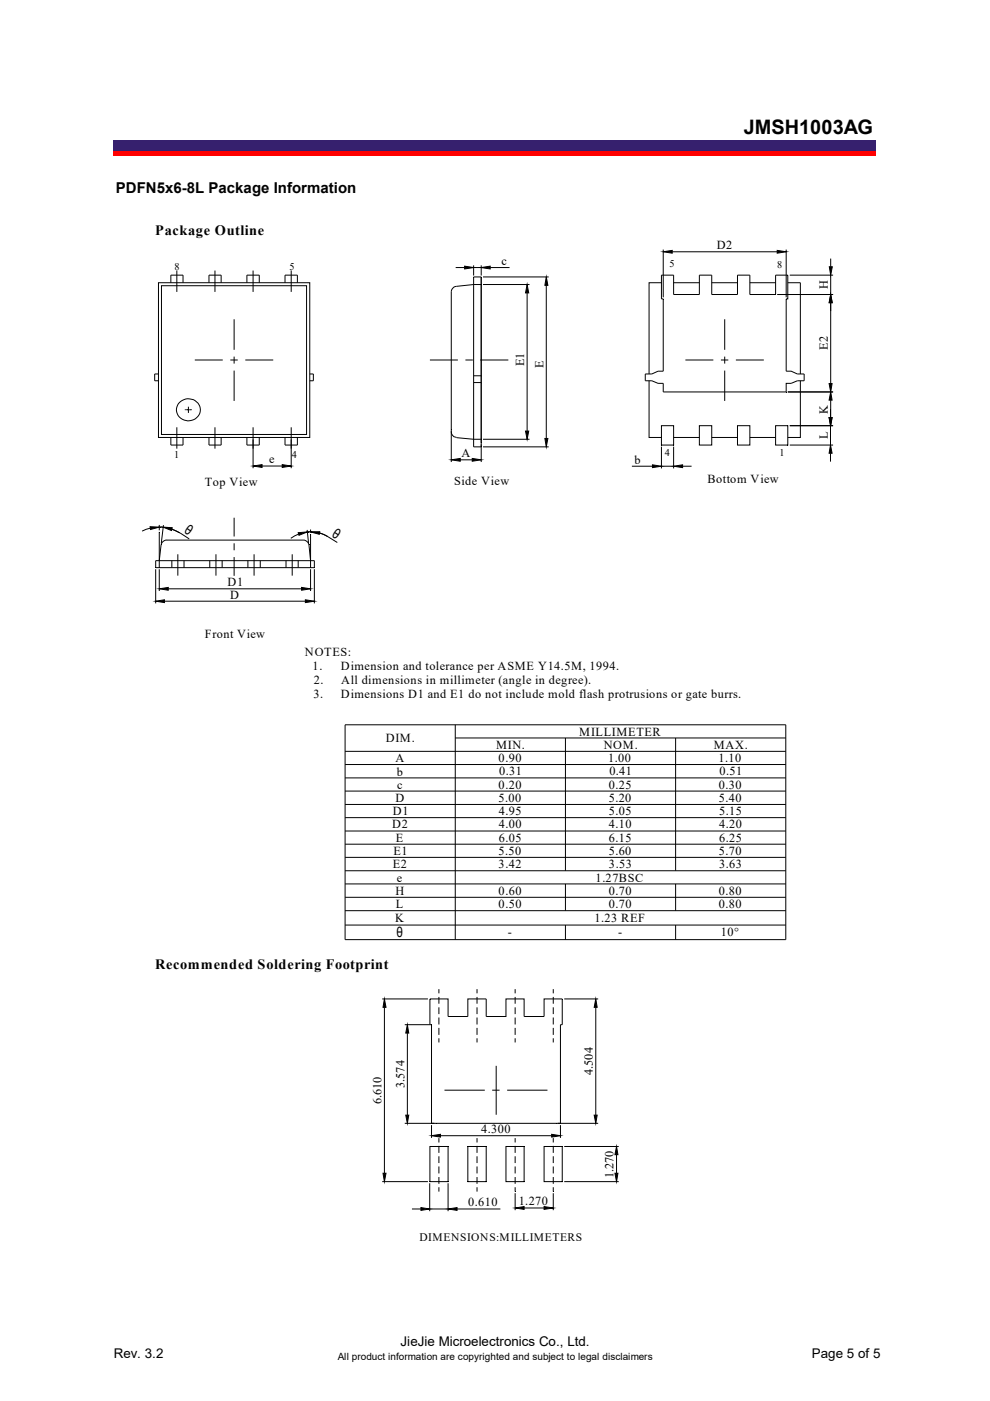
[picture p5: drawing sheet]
<svg xmlns="http://www.w3.org/2000/svg" width="210mm" height="297mm" viewBox="0 0 210 297" stroke-linecap="round" stroke-linejoin="round" font-family="sans-serif">
<path d="M24.1 29.7h161.7v2.4h-161.7z" fill="#36206e"/>
<path d="M24.1 32h161.7v1.3h-161.7z" fill="#f00"/>
<g fill="#fff">
<path d="M24.1 33.2h161.7v4.5h-161.7z"/>
<path d="M24.1 46.6h161.7v88.9h-161.7z"/>
<path d="M24.1 139.9h161.7v26.7h-161.7z"/>
<path d="M72.5 166.6h113.3v4.5h-113.3z"/>
<path d="M24.1 171h161.7v31.2h-161.7z"/>
</g>
<g fill="none" stroke="#000" stroke-width=".21">
<path d="M33.6 59.9h32.1v32.9h-32.1zM36.2 59.9v-1.6h2.6v1.6M37.5 57.4v4.5M44.3 59.9v-1.6h2.6v1.6M45.6 57.4v4.5M52.4 59.9v-1.6h2.6v1.6M53.7 57.4v4.5M60.5 59.9v-1.6h2.6v1.6M61.8 57.4v4.5M96.6 56.7h2M98.6 56.4l1.9 .3-1.9 .3zM100.5 56.3v2.1"/>
<path d="M100.5 56.7h1.6M102.1 56.7l1.9-.3v.6zM102.1 56.3v2.1M102.4 58.7h14M104 56.7h4.1M115.9 58.7l.3 1.8h-.6zM140.3 59.9h-2.6v19.4M140.3 58.3h2.6v4.1h5.4v-4.1h2.7v4.1h5.4v-4.1h2.6v4.1h5.5v-4.1h2.6v5.1h-.3v15.3h1l1.3 .6h1.5v1.4h-1.5l-1.3 .6h-1v1.8h-26.1v-1.8h-1.1l-1.3-.6h-1.4v-1.4h1.4l1.3-.6h1.1v-15.3h-.4zM140.7 53.4l1.9-.3v.6zM140.7 52.9v10.1M142.6 53.4h22.2M142.9 59.9h5.4"/>
<path d="M151 59.9h5.4M159 59.9h5.5M164.8 53.1l2 .3-2 .3zM166.8 52.9v10.1M167.1 59.9h2.7v19.4M167.5 58.3h9.2M175.9 56.6h.6l-.3 1.7zM176.2 54.8v1.8M176.2 58.3v4.1M33.6 79.3h-.8v1.4h.8M34.2 60.6h30.8v31.5h-30.8zM41.3 76.3h5.9"/>
<path d="M48.9 76.3h1.5M49.7 67.7v6.5M49.7 75.6v1.5M49.7 78.6v6.4M52 76.3h6M65.7 79.3h.8v1.4h-.8M91.2 76.3h5.9M98.7 76.3h1.6M100.5 79.7h1.6M101.9 76.3h5.9M102.1 60.3a14.3 14.3 0 0 0-5.8 .6l-.4 .4-.2 .5 .1 30.1a1.3 1.3 0 0 0 1.1 .9M102.4 60.3h9.9"/>
<path d="M111.8 62.1v29.3M111.8 60.3l.3 1.8h-.6zM115.9 60.5v32.5M145.4 76.3h5.9M152.9 76.3h1.6M153.7 67.7v6.5M153.7 75.6v1.5M153.7 78.6v6.4M156.1 76.3h5.9M164.9 62.4h11.8M176.2 64.2v17.1M176.2 62.4l.3 1.8h-.6z"/>
<path d="M36.2 92.8v1.6h2.6v-1.6M37.5 90.6v4.5M38.1 85.3a2.48 2.48 0 0 1 3.2-.4 2.48 2.48 0 0 1 .9 3.1 2.5 2.5 0 0 1-3.2 1.1 2.5 2.5 0 0 1-1.4-3.1zM39.2 86.9h.1M39.3 86.9h.3M39.7 86.9h.1M39.8 86.9h.1M39.9 86.9h.3M40 86.2v1.3M40.2 86.9h.1M40.3 86.9h.1M40.4 86.9h.3"/>
<path d="M44.3 92.8v1.6h2.6v-1.6M45.6 90.6v4.5M52.4 92.8v1.6h2.6v-1.6M53.7 98.8l1.9-.3v.6zM53.7 90.6v8.7M55.6 98.8h4.3M59.9 98.5l1.9 .3-1.9 .3zM60.5 92.8v1.6h2.6v-1.6M61.8 90.6v8.7M95.7 97.5l1.9-.3v.6zM95.7 91.4v6.6M96.9 92.8l5.2 .3"/>
<path d="M97.6 97.5h2.6M100.2 97.2l1.9 .3-1.9 .3zM100.5 81.1h1.6M102.1 94.7h-1.6v-36h1.6v39.3M102.4 93.1h9.9M102.4 94.7h14M111.5 91.4h.6l-.3 1.7zM115.6 93h.6l-.3 1.7zM134 98.8h4.4M137.7 80.7v12.1h2.6M138.4 98.6l1.9 .2-1.9 .3zM140.3 94.7v4.6"/>
<path d="M140.3 98.8h2.6M140.3 90.3h2.6v4.1h-2.6zM142.9 98.8l1.9-.2v.5zM142.9 94.7v4.6M142.9 92.8h5.4M144.8 98.8h1.9M148.3 90.3h2.7v4.1h-2.7zM151 92.8h5.4M156.4 90.3h2.6v4.1h-2.6zM159 92.8h5.5M164.5 90.3h2.6v4.1h-2.6zM167.1 83.1h9.6"/>
<path d="M167.5 90.3h9.2M167.5 94.4h9.2M169.8 80.7v12.1h-2.7M175.9 81.3h.6l-.3 1.8zM175.9 88.5h.6l-.3 1.8zM175.9 88.5h.6l-.4 1.8zM176.1 94.4l.4 1.7h-.6zM176.1 86.7v1.8M176.1 90.3v4.1M176.1 96.1v1.8M176.2 84.8v3.7M176.2 83.1l.3 1.7h-.6z"/>
<path d="M31.8 111.7l2 .1-1.9 .5zM31.9 112l-1.8 .6M33 118.9h33.7v1.5h-33.7zM33.8 111.8a8.6 8.6 0 0 1 4.3 1.2l-1.7-.8M33.8 111.3v1.1M33.8 112.8v7.6M34.6 111.8l1.9 .1-.1 .6zM34.7 111.3l-.5 3.9M35.4 114.5h29.2l.7 .5 .2 .5 .4 3.4M35.4 114.5l-.6 .1-.6 .7-.4 3.6M36.4 118.9v1.5M37.7 117.5v4.5"/>
<path d="M38.2 113l1.9 1.3M39 118.9v1.5M44.5 118.9v1.5M45.8 117.5v4.5M47.1 118.9v1.5M49.7 109.8v3.9M49.7 115.2v1.5M49.7 118.1v4M52.6 118.9v1.5M53.9 117.5v4.5M55.2 118.9v1.5M60.7 118.9v1.5"/>
<path d="M62 117.5v4.5M63.2 112.9l2-.1-1.8 .7zM63.2 118.9v1.5M63.3 113.2l-1.6 .9M65.2 112.4l.2 2.8M65.2 112.8h1.5a6 6 0 0 1 2.9 1l1.9 1.2M65.9 112.8l1.9-.1-.1 .6zM65.9 112.3v.6M65.9 113.2v7.2M67.8 113l1.7 .7M33 127.5l1.9-.3v.6zM33 120.7v7.2"/>
<path d="M33.8 120.7v4.6M33.8 124.8l1.9-.3v.6zM34.9 127.5h29.9M35.7 124.8h28.3M64 124.5l1.9 .3-1.9 .3zM64.8 127.2l1.9 .3-1.9 .3zM65.9 120.7v4.6M66.7 120.7v7.2M73.2 153.7h93.5v45.5h-93.5zM73.2 159.3h93.5M96.6 156.5h70.1M96.6 153.7v45.5"/>
<path d="M119.9 156.5v28.1M143.3 156.5v28.1M73.2 162.1h93.5M73.2 164.9h93.5M73.2 167.7h93.5M73.2 170.6h93.5M73.2 173.4h93.5M73.2 176.2h93.5M73.2 179h93.5M73.2 181.8h93.5M73.2 184.6h93.5M73.2 187.4h93.5"/>
<path d="M73.2 190.2h93.5M73.2 193.1h93.5M73.2 196.1h93.5M119.9 187.4v5.7M119.9 196.1v3.1M143.3 187.4v5.7M143.3 196.1v3.1M81.1 211.8h9.7M81.5 211.8l.4 1.8h-.7zM81.5 213.6v35.2M85.9 217.3h5.6v20.9h27.4v-20.9h.4v-5.5h-3.9v3.7h-4.2v-3.7h-3.9v3.7h-4.2v-3.7h-3.9v3.7h-4.2v-3.7h-3.8v5.5M86.4 219v17.4"/>
<path d="M86.4 217.3l.3 1.7h-.6zM93.1 209.7v.9M93.1 211.4v1.4M93.1 213.6v1.4M93.1 215.7v1.5M93.1 217.9v1.5M101.2 209.7v.9M101.2 211.4v1.4M101.2 213.6v1.4M101.2 215.7v1.5M101.2 217.9v1.5M109.3 209.7v.9"/>
<path d="M109.3 211.4v1.4M109.3 213.6v1.4M109.3 215.7v1.5M109.3 217.9v1.5M117.3 209.7v.9M117.3 211.4v1.4M117.3 213.6v1.4M117.3 215.7v1.5M117.3 217.9v1.5M119.7 211.8h7.2M126.4 213.6v22.8M126.4 211.8l.3 1.8h-.7z"/>
<path d="M85.9 238.2h6.2M86.1 236.4h.6l-.3 1.8zM91.5 238.5v2.8M93.1 220.1v.9M94.3 231.1h8.5M101.2 220.1v.9M104.4 231.1h1.6M105.2 226v10.3M107.6 231.1h8.5M109.3 220.1v.9M117.3 220.1v.9M118.3 238.2h8.6"/>
<path d="M118.9 238.5v2.8M126 236.4h.7l-.3 1.8zM81.1 250.5h9.7M81.2 248.8h.7l-.4 1.7zM87.4 256.3h1.9M89.3 256l1.8 .3-1.8 .3zM91.1 250.9v5.9M91.1 256.3h3.9M91.2 243.1h3.8v7.4h-3.8zM91.5 240.8l1.9-.3v.6zM93.1 241.3v.9M93.1 243v1.4"/>
<path d="M93.1 245.2v1.4M93.1 247.3v1.5M93.1 249.6v1.4M93.1 251.7v.9M93.4 240.8h23.6M95 256.3l1.9-.3v.6zM95 250.9v5.9M96.9 256.3h9.2M99.2 243.1h3.9v7.4h-3.9zM101.2 241.3v.9M101.2 243v1.4M101.2 245.2v1.4"/>
<path d="M101.2 247.3v1.5M101.2 249.6v1.4M101.2 251.7v.9M107.3 243.1h3.9v7.4h-3.9zM109.3 256.1l1.9-.3v.6zM109.3 253v3.6M109.3 241.3v.9M109.3 243v1.4M109.3 245.2v1.4M109.3 247.3v1.5M109.3 249.6v1.4M109.3 251.7v.9"/>
<path d="M111.2 256.1h4.2M115.4 255.8l1.9 .3-1.9 .3zM115.4 243.1h3.9v7.4h-3.9zM117 240.5l1.9 .3-1.9 .3zM117.3 253v3.6M117.3 241.3v.9M117.3 243v1.4M117.3 245.2v1.4M117.3 247.3v1.5M117.3 249.6v1.4M117.3 251.7v.9M119.7 250.5h11.5"/>
<path d="M119.7 243.1h11.5M130.4 248.8h.7l-.3 1.7zM130.8 244.8v4M130.8 243.1l.3 1.7h-.7z"/>
</g>
<g fill="#000">
<path d="M98.6 56.4l1.9 .3-1.9 .3zM102.1 56.7l1.9-.3v.6zM140.7 53.4l1.9-.3v.6zM164.8 53.1l2 .3-2 .3zM175.9 56.6h.6l-.3 1.7zM111.8 60.3l.3 1.8h-.6zM115.9 58.7l.3 1.8h-.6zM176.2 62.4l.3 1.8h-.6zM53.7 98.8l1.9-.3v.6zM59.9 98.5l1.9 .3-1.9 .3zM95.7 97.5l1.9-.3v.6zM100.2 97.2l1.9 .3-1.9 .3z"/>
<path d="M111.5 91.4h.6l-.3 1.7zM115.6 93h.6l-.3 1.7zM138.4 98.6l1.9 .2-1.9 .3zM142.9 98.8l1.9-.2v.5zM175.9 81.3h.6l-.3 1.8zM175.9 88.5h.6l-.3 1.8zM176.2 83.1l.3 1.7h-.6zM176.1 94.4l.4 1.7h-.6zM175.9 88.5h.6l-.4 1.8zM31.8 111.7l2 .1-1.9 .5zM34.6 111.8l1.9 .1-.1 .6zM63.2 112.9l2-.1-1.8 .7z"/>
<path d="M65.9 112.8l1.9-.1-.1 .6zM33 127.5l1.9-.3v.6zM33.8 124.8l1.9-.3v.6zM64 124.5l1.9 .3-1.9 .3zM64.8 127.2l1.9 .3-1.9 .3zM81.5 211.8l.4 1.8h-.7zM86.4 217.3l.3 1.7h-.6zM126.4 211.8l.3 1.8h-.7zM86.1 236.4h.6l-.3 1.8zM126 236.4h.7l-.3 1.8zM81.2 248.8h.7l-.4 1.7zM89.3 256l1.8 .3-1.8 .3z"/>
<path d="M91.5 240.8l1.9-.3v.6zM95 256.3l1.9-.3v.6zM109.3 256.1l1.9-.3v.6zM115.4 255.8l1.9 .3-1.9 .3zM117 240.5l1.9 .3-1.9 .3zM130.4 248.8h.7l-.3 1.7zM130.8 243.1l.3 1.7h-.7z"/>
</g>
<text font-size="4.2" x="157.7" y="28.4">JMSH1003AG</text>
<text font-size="3.2" x="24.6" y="40.9">PDFN5x6-8L Package Information</text>
<g font-size="3">
<text x="32.9" y="49.9">Package Outline</text>
<text x="38.9" y="112.8" transform="rotate(35 38.9 112.8)">θ</text>
<text x="70.2" y="113.6" transform="rotate(33 70.2 113.6)">θ</text>
<text x="84.1" y="198.8">θ</text>
<text x="32.9" y="205.4">Recommended Soldering Footprint</text>
</g>
<g font-size="2.8">
<text x="24.1" y="288">Rev. 3.2</text>
<text x="85" y="285.3">JieJie Microelectronics Co., Ltd.</text>
<text x="172.2" y="288">Page 5 of 5</text>
</g>
<g font-size="2.6">
<text x="152" y="52.9">D2</text>
<text x="106.3" y="56.2">c</text>
<text x="175.6" y="61.3" transform="rotate(-90 175.6 61.3)">H</text>
<text x="111.2" y="77.7" transform="rotate(-90 111.2 77.7)">E1</text>
<text x="115.3" y="77.9" transform="rotate(-90 115.3 77.9)">E</text>
<text x="175.6" y="74.2" transform="rotate(-90 175.6 74.2)">E2</text>
<text x="175.6" y="87.7" transform="rotate(-90 175.6 87.7)">K</text>
<text x="175.6" y="93.1" transform="rotate(-90 175.6 93.1)">L</text>
<text x="57.1" y="98.3">e</text>
<text x="97.9" y="97">A</text>
<text x="134.6" y="98.3">b</text>
<text x="43.4" y="103.1">Top View</text>
<text x="96.3" y="102.9">Side View</text>
<text x="150" y="102.4">Bottom View</text>
<text x="48.3" y="124.3">D1</text>
<text x="48.8" y="127">D</text>
<text x="43.5" y="135.2">Front View</text>
<text x="64.7" y="139.1">NOTES:</text>
<text x="66.3" y="142.1">1.</text>
<text x="72.3" y="142.1">Dimension and tolerance per ASME Y14.5M, 1994.</text>
<text x="66.5" y="148.1">3.</text>
<text x="66.5" y="145.1">2.</text>
<text x="72.3" y="148.1">Dimensions D1 and E1 do not include mold flash protrusions or gate burrs.</text>
<text x="72.3" y="145.1">All dimensions in millimeter (angle in degree).</text>
<text x="122.9" y="156">MILLIMETER</text>
<text x="81.8" y="157.4">DIM.</text>
<text x="83.9" y="161.6">A</text>
<text x="105.2" y="158.7">MIN.</text>
<text x="105.7" y="161.6">0.90</text>
<text x="128.1" y="158.7">NOM.</text>
<text x="129" y="161.6">1.00</text>
<text x="151.4" y="158.7">MAX.</text>
<text x="152.4" y="161.6">1.10</text>
<text x="84.2" y="164.4">b</text>
<text x="84.2" y="167.2">c</text>
<text x="105.7" y="167.2">0.20</text>
<text x="105.9" y="164.4">0.31</text>
<text x="129.2" y="167.2">0.25</text>
<text x="129.2" y="164.4">0.41</text>
<text x="152.5" y="167.2">0.30</text>
<text x="152.6" y="164.4">0.51</text>
<text x="83.3" y="172.8">D1</text>
<text x="83.9" y="170">D</text>
<text x="105.7" y="170">5.00</text>
<text x="105.8" y="172.8">4.95</text>
<text x="129.1" y="170">5.20</text>
<text x="129.2" y="172.8">5.05</text>
<text x="152.4" y="170">5.40</text>
<text x="152.5" y="172.8">5.15</text>
<text x="83.2" y="175.6">D2</text>
<text x="84" y="178.5">E</text>
<text x="105.8" y="175.6">4.00</text>
<text x="105.8" y="178.4">6.05</text>
<text x="129.2" y="175.6">4.10</text>
<text x="129.2" y="178.4">6.15</text>
<text x="152.5" y="175.6">4.20</text>
<text x="152.5" y="178.4">6.25</text>
<text x="83.3" y="184.1">E2</text>
<text x="83.4" y="181.3">E1</text>
<text x="105.7" y="184.1">3.42</text>
<text x="105.7" y="181.3">5.50</text>
<text x="129.1" y="181.3">5.60</text>
<text x="129.2" y="184.1">3.53</text>
<text x="152.4" y="181.3">5.70</text>
<text x="152.5" y="184.1">3.63</text>
<text x="83.9" y="189.7">H</text>
<text x="84.2" y="186.9">e</text>
<text x="105.7" y="189.7">0.60</text>
<text x="126.3" y="186.9">1.27BSC</text>
<text x="129.1" y="189.7">0.70</text>
<text x="152.5" y="189.7">0.80</text>
<text x="83.8" y="195.5">K</text>
<text x="84" y="192.5">L</text>
<text x="105.7" y="192.5">0.50</text>
<text x="126.1" y="195.5">1.23 REF</text>
<text x="129.1" y="192.5">0.70</text>
<text x="152.5" y="192.5">0.80</text>
<text x="107.7" y="198.5">-</text>
<text x="131.1" y="198.5">-</text>
<text x="152.9" y="198.5">10°</text>
<text x="125.7" y="227.9" transform="rotate(-90 125.7 227.9)">4.504</text>
<text x="85.8" y="230.6" transform="rotate(-90 85.8 230.6)">3.574</text>
<text x="80.9" y="234.1" transform="rotate(-90 80.9 234.1)">6.610</text>
<text x="102.1" y="240.2">4.300</text>
<text x="130.1" y="249.9" transform="rotate(-90 130.1 249.9)">1.270</text>
<text x="99.3" y="255.8">0.610</text>
<text x="110" y="255.6">1.270</text>
</g>
<text font-size="2.4" x="88.9" y="263">DIMENSIONS:MILLIMETERS</text>
<g font-size="2.2">
<text x="37" y="57.2">8</text>
<text x="61.4" y="57.2">5</text>
<text x="142" y="56.6">5</text>
<text x="164.8" y="56.7">8</text>
<text x="36.9" y="97.2">1</text>
<text x="61.9" y="97">4</text>
<text x="141" y="96.6">4</text>
<text x="165.3" y="96.6">1</text>
</g>
<text font-size="2.1" x="71.6" y="288.3">All product information are copyrighted and subject to legal disclaimers</text>
</svg>
